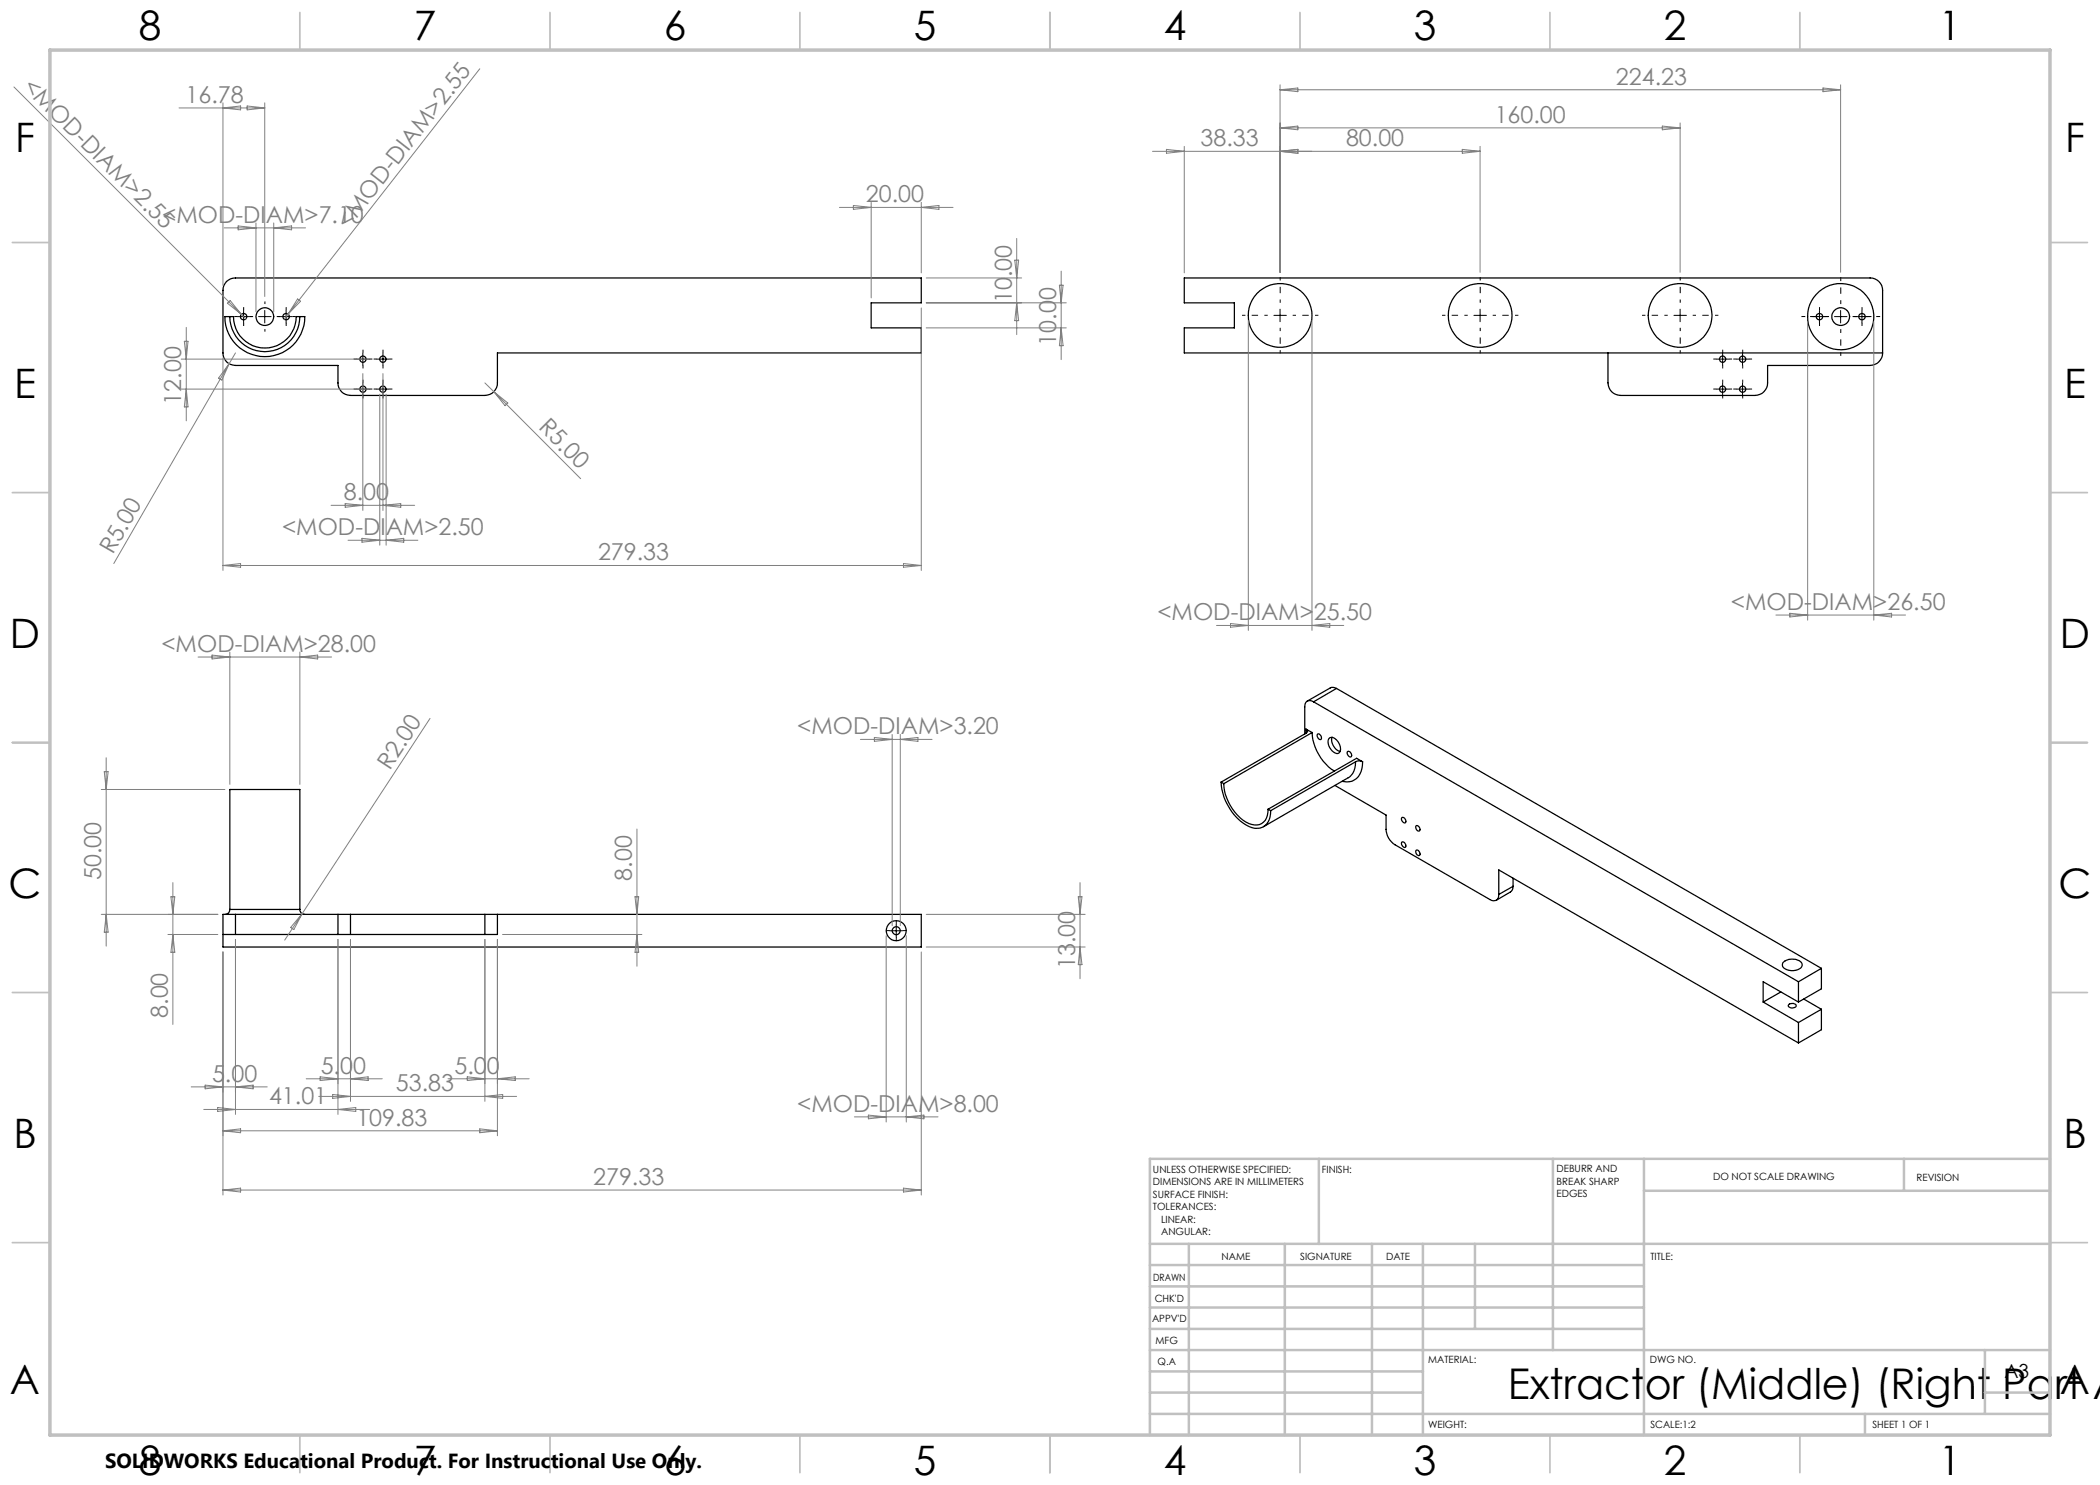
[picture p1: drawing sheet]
<svg xmlns="http://www.w3.org/2000/svg" width="420mm" height="297mm" viewBox="0 0 420 297" stroke-linecap="round" stroke-linejoin="round" font-family="sans-serif">
<g fill="none" stroke="#000" stroke-width=".25">
<path d="M45.3 56.3a2.47 2.47 0 0 1 1.8-.7h137.2v5h-10.1v5h10.1v5h-84.8v6a2.47 2.47 0 0 1-2.5 2.5h-26.9a2.47 2.47 0 0 1-2.5-2.5v-3.5h-20.5a2.47 2.47 0 0 1-2.5-2.5v-12.5a2.47 2.47 0 0 1 .7-1.8zM236.9 55.6h137.1a2.47 2.47 0 0 1 2.5 2.5v12.5h-139.6v-5h10v-5h-10zM46 63.3a7 7 0 0 0 7 7 7 7 0 0 0 7-7M46 63.3h.7a6.3 6.3 0 0 0 6.3 6.3 6.3 6.3 0 0 0 6.2-6.3h.8M46 63.3h-1a8 8 0 0 0 8 8 8 8 0 0 0 8-8h-1M321.6 70.6v6a2.53 2.53 0 0 0 2.5 2.5h26.9a2.53 2.53 0 0 0 2.5-2.5v-3.5h20.5a2.53 2.53 0 0 0 2.5-2.5M267.3 137.7a1.31 1.31 0 0 0-1.2-.1l-4.7 2.6M267.3 137.7l-4.6 2.7M267.3 137.7l97 56M244.2 156.4a10.6 10.6 0 0 0 6.2 9.1 2.78 2.78 0 0 0 3.7-2.7v-.7M244.2 156.4l.6 .3M244.8 156.7a9.6 9.6 0 0 0 5 8 2.52 2.52 0 0 0 3.8-2.2v-.6"/>
<path d="M261.2 145.8a.42 .42 0 0 1 .3 .4 .42 .42 0 0 1-.3 .4l-17 9.8M261.2 145.8l.1 .8M261.2 145.8l1.2 .7M262.4 146.5a9.8 9.8 0 0 0 4.5 7.7M262.4 146.5l-17.6 10.2M262.7 140.4a1.06 1.06 0 0 0-1.2-.2 1.06 1.06 0 0 0-.6 1.2v5.4M262.7 140.4l97 56M263.6 146.8a.76 .76 0 0 1 .6 1.1 .76 .76 0 0 1-.6-1.1zM265.9 147.6a1.8 1.8 0 0 1 2.1 1.4l.1 .4a.83 .83 0 0 1-.2 1.2 .83 .83 0 0 1-1.2-.2 2.34 2.34 0 0 1-1-2.6zM266.4 147.5a2.42 2.42 0 0 0 1.6 2.8M267 157.1l10.2 5.9v2.9a3.8 3.8 0 0 0 1.8 3l19 11a1.06 1.06 0 0 0 1.3 .2 1.06 1.06 0 0 0 .5-1.2M269.5 150.4a.63 .63 0 0 1 .7 .2 .63 .63 0 0 1 0 .8l-.5-.2-.2-.4z"/>
<path d="M271.1 152.4a1.5 1.5 0 0 1 1.4 0M271.1 152.4a3.5 3.5 0 0 1-1.4 3.1l-17 9.8M271.1 152.4l-17 9.7M272.5 152.4a3.6 3.6 0 0 1-2.6 3.9h-1.5M272.5 152.4l-1.2-.7-17.7 10.2M253.6 161.9l.5 .2M280.3 168.5a.64 .64 0 0 1 .8 .2 .64 .64 0 0 1 0 .8l-.4-.1-.3-.3zM280.4 163.5a.74 .74 0 0 1 .7 1.1 .72 .72 0 0 1-.7-1.1zM283.2 170a.71 .71 0 0 1 .7 1.1 .71 .71 0 0 1-.7-1.1zM283.2 165.1a.71 .71 0 0 1 .7 1.1 .71 .71 0 0 1-.7-1.1zM299.8 178.9v-4.9l59.9 34.6M302.6 177.3a1.2 1.2 0 0 1-.5 1.1l-2.8 1.7"/>
<path d="M302.6 177.3l-2.8 1.6M302.6 175.6v1.7M44.6 186.9h2.5M46 181.9h14M46 181.9a.96 .96 0 0 1-1 1M46 181.9v-24h14v24M47.1 182.9h-2.5v6.5h139.7v-6.5h-84.8M47.1 182.9h20.5M47.1 186.9h20.5M47.1 182.9v4M60 181.9a.96 .96 0 0 0 1 1M67.6 182.9h2.5"/>
<path d="M67.6 186.9h2.5M67.6 182.9v4M70.1 182.9h26.9M70.1 186.9h26.9M70.1 182.9v4M97 182.9h2.5M97 182.9v4M99.5 182.9v4h-2.5M356.2 198.4l-3.6 2M356.8 192.4a2.8 2.8 0 0 1 3.5 .2 .99 .99 0 0 1-.8 1.4 2.76 2.76 0 0 1-2.9-.6 .82 .82 0 0 1 .2-1zM359.7 196.4v4M360.8 199.8l3.5 2.1"/>
<path d="M364.3 193.7l-4.6 2.7M364.3 193.7v4.1l-4.6 2.6M352.6 200.4v-4l7.1 4M352.6 200.4l7.1 4.1M357.7 200.9l.4-.2h.6a.48 .48 0 0 1 .5 .6 .95 .95 0 0 1-1.6-.2zM359.7 204.5v4.1M364.3 201.9v4l-4.6 2.7M364.3 201.9l-4.6 2.6"/>
<circle cx="48.7" cy="63.3" r=".63"/>
<circle cx="53" cy="63.3" r="1.78"/>
<circle cx="57.2" cy="63.3" r=".63"/>
<circle cx="72.6" cy="71.8" r=".62"/>
<circle cx="72.6" cy="77.8" r=".62"/>
<circle cx="76.6" cy="71.8" r=".63"/>
<circle cx="76.6" cy="77.8" r=".63"/>
<circle cx="256" cy="63.1" r="6.4"/>
<circle cx="296" cy="63.1" r="6.4"/>
<circle cx="336" cy="63.1" r="6.4"/>
<circle cx="344.5" cy="71.8" r=".63"/>
<circle cx="344.5" cy="77.8" r=".63"/>
<circle cx="348.5" cy="77.8" r=".62"/>
<circle cx="348.5" cy="71.8" r=".62"/>
<circle cx="363.9" cy="63.3" r=".63"/>
<circle cx="368.1" cy="63.3" r="6.6"/>
<circle cx="368.1" cy="63.3" r="1.78"/>
<circle cx="372.4" cy="63.3" r=".63"/>
<circle cx="179.2" cy="186.1" r=".8"/>
<circle cx="179.2" cy="186.1" r="1.99"/>
</g>
<g fill="none" stroke="#000" stroke-width=".2" stroke-dasharray="15.2 1.3 1.3 1.3" stroke-linecap="butt">
<path d="M47.5 63.3h-.7M48.7 62.1v-.7M48.7 64.6v.6M50 63.3h.6M50.5 63.3h-.5M53 60.8v-.5M53 65.8v.5M55.5 63.3h.5M56 63.3h-.7M57.2 62.1v-.7M57.2 64.6v.6M58.5 63.3h.6"/>
<path d="M71.4 71.8h-.7M71.4 77.8h-.7M72.6 70.6v-.7M72.6 73.1v.6M72.6 76.6v-.7M72.6 79.1v.6M73.9 71.8h.6M73.9 77.8h.6M75.4 71.8h-.7M75.4 77.8h-.7M76.6 70.6v-.7M76.6 73.1v.6"/>
<path d="M76.6 76.6v-.7M76.6 79.1v.6M77.9 71.8h.6M77.9 77.8h.6M343.3 71.8h-.6M343.3 77.8h-.6M344.5 70.6v-.7M344.5 73.1v.6M344.5 76.6v-.7M344.5 79.1v.6M345.8 71.8h.6M345.8 77.8h.6"/>
<path d="M347.3 71.8h-.6M347.3 77.8h-.6M348.5 70.6v-.7M348.5 73.1v.6M348.5 76.6v-.7M348.5 79.1v.6M349.8 71.8h.6M349.8 77.8h.6M362.7 63.3h-.7M363.9 62.1v-.7M363.9 64.6v.6M365.2 63.3h.6"/>
<path d="M371.2 63.3h-.7M372.4 62.1v-.7M372.4 64.6v.6M373.7 63.3h.6M178 186.1h-.8M179.3 184.9v-.8M179.3 187.4v.8M180.5 186.1h.8"/>
</g>
<path d="M253.5 63.1h-5.1M256 60.6v-5.2M256 65.6v5.1M258.5 63.1h5.2M293.5 63.1h-5.1M296 60.6v-5.2M296 65.6v5.1M298.5 63.1h5.2M333.5 63.1h-5.1M336 60.6v-5.2M336 65.6v5.1M338.5 63.1h5.2" fill="none" stroke="#000" stroke-width=".2" stroke-dasharray="15.2 1.3 1.3 1.3" stroke-dashoffset="14.6" stroke-linecap="butt"/>
<path d="M365.7 63.3h-5.4M368.2 60.8v-5.4M368.2 65.8v5.4M370.7 63.3h5.3" fill="none" stroke="#000" stroke-width=".2" stroke-dasharray="15.2 1.3 1.3 1.3" stroke-dashoffset="14.5" stroke-linecap="butt"/>
<g fill="none" stroke="#000" stroke-width=".2">
<path d="M47.5 63.3h2.5M48.7 62.1v2.5M51.7 63.3h2.5M53 62.1v2.5M56 63.3h2.5M57.2 62.1v2.5M71.3 71.8h2.5M71.3 77.8h2.5M72.6 70.6v2.5M72.6 76.6v2.5M75.3 71.8h2.5M75.3 77.8h2.5"/>
<path d="M76.6 70.6v2.5M76.6 76.6v2.5M254.8 63.1h2.5M256 61.8v2.5M294.8 63.1h2.5M296 61.8v2.5M334.8 63.1h2.5M336 61.8v2.5M343.3 71.8h2.5M343.3 77.8h2.5M344.5 70.6v2.5M344.5 76.6v2.5"/>
<path d="M347.3 71.8h2.5M347.3 77.8h2.5M348.5 70.6v2.5M348.5 76.6v2.5M362.6 63.3h2.5M363.9 62.1v2.5M366.9 63.3h2.5M368.1 62.1v2.5M371.1 63.3h2.5M372.4 62.1v2.5M178 186.2h2.5M179.2 184.9v2.5"/>
</g>
<g fill="none" stroke="#808080" stroke-width=".2">
<path d="M2.8 17.4l45.5 45.5M96 13.8l-38.4 49M256 17v37.5M256 18l3.6-.4v.7zM256 18h112.1M364.6 17.6l3.5 .4-3.5 .3zM368.1 17v37.5M35.8 21.6h17.2M44.6 20.6v36.5M44.6 21.6l3.5-.4v.8zM49.4 21.2l3.6 .4-3.6 .4zM53 20.6v38.7"/>
<path d="M230.5 30.3h65.5M233.3 29.9l3.6 .4-3.6 .4zM236.9 29.3v25.3M256 30.3l3.6-.4v.8zM256 25.6l3.6-.4v.8zM256 25.6h80M292.5 29.9l3.5 .4-3.5 .4zM296 29.3v25.2M332.5 25.2l3.5 .4-3.5 .4zM336 24.6v29.9M44.8 45.6h16.3M47.6 45.2l3.6 .4-3.6 .4z"/>
<path d="M51.2 44.6v17.7M54.8 44.6v17.7M54.8 45.6l3.5-.4v.8zM59.5 59.8l.6 .5-2.5 2.5zM167.9 41.5h22.7M170.7 41.1l3.5 .4-3.5 .4zM174.2 40.5v19.1M184.3 40.5v14.1M184.3 41.5l3.5-.4v.8zM185.2 55.6h19.1M203 52h.7l-.4 3.6zM203.3 47.7v19.2"/>
<path d="M211.9 57h.7l-.4 3.6zM212.2 54.2v17.7M36.2 71.8h37.5M36.2 77.8h37.5M36.9 68.3h.7l-.3 3.5zM37.3 65.5v18.7M37.3 77.8l.3 3.6h-.7zM44.6 71.6v42.5M45.5 60.6l.5-.5 2.3 2.8zM45.8 72.7l-23 40M45.8 72.7l-1.4 3.3-.7-.4zM47.1 70.6l-1.3 2.1"/>
<path d="M48.3 62.9l.9 .9M57.6 62.8l-.8 1M72.6 74.7v27.4M76 78.8v30.2M76.6 74.7v27.4M77.2 78.8v30.2M97 76.6l1.8 1.7M98.8 78.3l17.3 17.4M98.8 78.3l2.8 2.3-.6 .5zM184.3 61.6v52.5M185.2 60.6h28.1M185.2 65.6h28.1"/>
<path d="M203.3 60.6l.4 3.5h-.7zM212.2 65.6l.4 3.5h-.7zM249.7 64.1v62M262.4 64.1v62M361.5 64.3v59.7M374.8 64.3v59.7M44.6 113.1l3.5-.4v.7zM44.6 113.1h139.7M66.2 101.1h16.7M69 100.7l3.6 .4-3.6 .4zM69.6 108.1h14M72.4 107.7l3.6 .4-3.6 .3z"/>
<path d="M76.6 101.1l3.6-.4v.8zM77.2 108.1l3.6-.4v.7zM180.7 112.7l3.6 .4-3.6 .3zM39.6 131.4h26.7M42.4 131l3.6 .4-3.6 .4zM46 130.4v26.5M60 130.4v26.5M60 131.4l3.5-.4v.8zM243.3 125.1h25.4M246.1 124.7l3.6 .4-3.6 .3zM262.4 125.1l3.6-.4v.7zM355.2 123h25.9"/>
<path d="M358 122.7l3.5 .3-3.5 .4zM374.8 123l3.5-.3v.7zM20.2 157.9h24.8M20.8 154.3h.8l-.4 3.6zM21.2 151.5v37.7M86 143.7l-25.6 39M172.1 147.9h14.3M174.9 147.5l3.5 .4-3.5 .4zM178.4 146.9v38.2M180.1 146.9v38.2M180.1 147.9l3.5-.4v.8zM34.2 179.3h.8l-.4 3.6z"/>
<path d="M34.6 176.5v28.4M127 179.3h.7l-.3 3.6zM127.4 165.8v27.4M215.7 179.3h.7l-.4 3.6zM216 176.5v19.3M20.2 182.9h23.4M21.2 182.9l.4 3.5h-.8zM33.6 186.9h10M34.6 186.9l.4 3.6h-.8zM44.6 190.4v48.6M47.1 187.9v35M60.4 182.7l-3.5 5.3"/>
<path d="M60.4 182.7l-1.6 3.2-.7-.4zM67.6 187.9v35M70.1 187.9v32.4M97 187.9v32.4M99.5 187.9v39.3M100.5 186.9h27.9M127.4 186.9l.3 3.6h-.7zM177.2 187.1v37.3M181.3 187.1v37.3M184.3 190.4v48.6M185.2 182.9h31.8M185.2 189.4h31.8"/>
<path d="M216 189.4l.4 3.5h-.7zM38.2 217.4h15.2M41 217l3.6 .4-3.6 .4zM47.1 217.4l3.5-.4v.8zM61.2 215.8h15.2M63.7 219.3h39.6M64 215.4l3.6 .4-3.6 .3zM66.5 218.9l3.6 .4-3.6 .4zM70.1 215.8l3.5-.4v.7zM89.6 215.8h16.2M93.5 215.4l3.5 .4-3.5 .3zM97 219.3l3.5-.4v.8z"/>
<path d="M99.5 215.8l3.5-.4v.7zM40.7 221.9h33.2M43.5 221.5l3.6 .4-3.6 .4zM44.6 226.2l3.5-.4v.8zM44.6 238l3.5-.4v.8zM44.6 238h139.7M44.6 226.2h54.9M67.6 221.9l3.6-.4v.8zM96 225.8l3.5 .4-3.5 .4zM170.9 223.4h16.7M173.7 223l3.5 .4-3.5 .4zM180.7 237.6l3.6 .4-3.6 .4z"/>
<path d="M181.3 223.4l3.5-.4v.8z"/>
</g>
<g fill="none" stroke="#c0c0c0" stroke-width=".35">
<path d="M60 2.5v7.5M110 2.5v7.5M160 2.5v7.5M210 2.5v7.5M260 2.5v7.5M310 2.5v7.5M360 2.5v7.5M2.5 48.5h7.5M410 48.5h7.5M2.5 98.5h7.5M410 98.5h7.5M2.5 148.5h7.5"/>
<path d="M410 148.5h7.5M2.5 198.5h7.5M410 198.5h7.5M2.5 248.5h7.5M410 248.5h7.5M60 287v7.5M110 287v7.5M160 287v7.5M210 287v7.5M260 287v7.5M310 287v7.5M360 287v7.5"/>
</g>
<g fill="none" stroke="#c0c0c0" stroke-width=".5">
<path d="M263.8 231.8v17M310.6 231.8v38.2M328.8 231.8v55.2M328.8 238.2h81.2M380.8 231.8v6.4M410 231.8h-180v55.2M230 248.8h180M230 257.3h98.8M230 253h98.8M237.8 248.8v38.2M257 248.8v38.2M274.4 248.8v38.2"/>
<path d="M284.6 248.8v38.2M295 248.8v17M230 265.8h98.8M230 261.5h98.8M230 278.5h54.6M230 274.3h54.6M230 270h180M397 278.5h13M397 270v12.8M230 282.8h180M373 282.8v4.2"/>
</g>
<path d="M10 10h400v277h-400z" fill="none" stroke="#c0c0c0" stroke-width=".7"/>
<text font-size="8.5" x="301.5" y="279.7">Extractor (Middle) (Right Part A</text>
<g font-size="8.1">
<text x="27.7" y="8">8</text>
<text x="82.7" y="8">7</text>
<text x="132.7" y="8">6</text>
<text x="182.7" y="8">5</text>
<text x="232.7" y="8">4</text>
<text x="282.7" y="8">3</text>
<text x="332.7" y="8">2</text>
<text x="387.7" y="8">1</text>
<text x="3" y="30.4">F</text>
<text x="413" y="30.4">F</text>
<text x="2.8" y="79.6">E</text>
<text x="412.8" y="79.6">E</text>
<text x="2" y="129.6">D</text>
<text x="412" y="129.6">D</text>
<text x="1.7" y="179.6">C</text>
<text x="411.7" y="179.6">C</text>
<text x="2.7" y="229.6">B</text>
<text x="412.7" y="229.6">B</text>
<text x="2" y="278.9">A</text>
<text x="412" y="278.9">A</text>
<text x="27.7" y="295">8</text>
<text x="82.7" y="295">7</text>
<text x="132.7" y="295">6</text>
<text x="182.7" y="295">5</text>
<text x="232.7" y="295">4</text>
<text x="282.7" y="295">3</text>
<text x="332.7" y="295">2</text>
<text x="387.7" y="295">1</text>
</g>
<g font-size="4.7" fill="#808080">
<text x="4.4" y="17.6" transform="rotate(45 4.4 17.6)">&lt;MOD-DIAM&gt;2.55</text>
<text x="323.2" y="16.9">224.23</text>
<text x="37.1" y="20.5">16.78</text>
<text x="240.1" y="29.2">38.33</text>
<text x="269.2" y="29.2">80.00</text>
<text x="298.9" y="24.6">160.00</text>
<text x="173.2" y="40.4">20.00</text>
<text x="32.4" y="44.5">&lt;MOD-DIAM&gt;7.10</text>
<text x="69.5" y="45.9" transform="rotate(-52 69.5 45.9)">&lt;MOD-DIAM&gt;2.55</text>
<text x="202.3" y="60.6" transform="rotate(-90 202.3 60.6)">10.00</text>
<text x="211.2" y="69.1" transform="rotate(-90 211.2 69.1)">10.00</text>
<text x="36.2" y="80.9" transform="rotate(-90 36.2 80.9)">12.00</text>
<text x="107.5" y="85.7" transform="rotate(45 107.5 85.7)">R5.00</text>
<text x="68.8" y="100">8.00</text>
<text x="56.4" y="107">&lt;MOD-DIAM&gt;2.50</text>
<text x="22.5" y="111.1" transform="rotate(-60 22.5 111.1)">R5.00</text>
<text x="119.6" y="112">279.33</text>
<text x="231.5" y="124">&lt;MOD-DIAM&gt;25.50</text>
<text x="346.2" y="122">&lt;MOD-DIAM&gt;26.50</text>
<text x="32.3" y="130.4">&lt;MOD-DIAM&gt;28.00</text>
<text x="159.4" y="146.9">&lt;MOD-DIAM&gt;3.20</text>
<text x="78" y="154.1" transform="rotate(-57 78 154.1)">R2.00</text>
<text x="20.2" y="176" transform="rotate(-90 20.2 176)">50.00</text>
<text x="126.4" y="176.1" transform="rotate(-90 126.4 176.1)">8.00</text>
<text x="215" y="193.8" transform="rotate(-90 215 193.8)">13.00</text>
<text x="33.6" y="203.6" transform="rotate(-90 33.6 203.6)">8.00</text>
<text x="64.1" y="214.7">5.00</text>
<text x="90.9" y="214.7">5.00</text>
<text x="42.4" y="216.4">5.00</text>
<text x="53.8" y="220.9">41.01</text>
<text x="79.2" y="218.2">53.83</text>
<text x="71.3" y="225.1">109.83</text>
<text x="159.4" y="222.4">&lt;MOD-DIAM&gt;8.00</text>
<text x="118.6" y="237">279.33</text>
</g>
<text font-size="4.1" x="21" y="293.7">SOLIDWORKS Educational Product. For Instructional Use Only.</text>
<text font-size="3.9" x="400.9" y="275.5">A3</text>
<g font-size="2">
<text x="230.6" y="234.6">UNLESS OTHERWISE SPECIFIED:</text>
<text x="230.6" y="237.1">DIMENSIONS ARE IN MILLIMETERS</text>
<text x="230.6" y="239.6">SURFACE FINISH:</text>
<text x="264.4" y="234.6">FINISH:</text>
<text x="311.3" y="234.5">DEBURR AND</text>
<text x="311.3" y="237">BREAK SHARP</text>
<text x="311.3" y="239.5">EDGES</text>
<text x="342.6" y="236">DO NOT SCALE DRAWING</text>
<text x="383.3" y="236.2">REVISION</text>
<text x="230.6" y="242.1">TOLERANCES:</text>
<text x="232.2" y="244.6">LINEAR:</text>
<text x="232.2" y="247.1">ANGULAR:</text>
<text x="244.3" y="252">NAME</text>
<text x="260" y="251.9">SIGNATURE</text>
<text x="277.2" y="251.9">DATE</text>
<text x="330.1" y="251.9">TITLE:</text>
<text x="230.6" y="256.1">DRAWN</text>
<text x="230.9" y="260.3">CHK'D</text>
<text x="230.4" y="264.4">APPV'D</text>
<text x="231.1" y="268.8">MFG</text>
<text x="231.5" y="273">Q.A</text>
<text x="285.6" y="272.5">MATERIAL:</text>
<text x="330" y="272.5">DWG NO.</text>
<text x="285.6" y="285.5">WEIGHT:</text>
<text x="330.1" y="285.6">SCALE:1:2</text>
<text x="374.5" y="285.6">SHEET 1 OF 1</text>
</g>
</svg>
